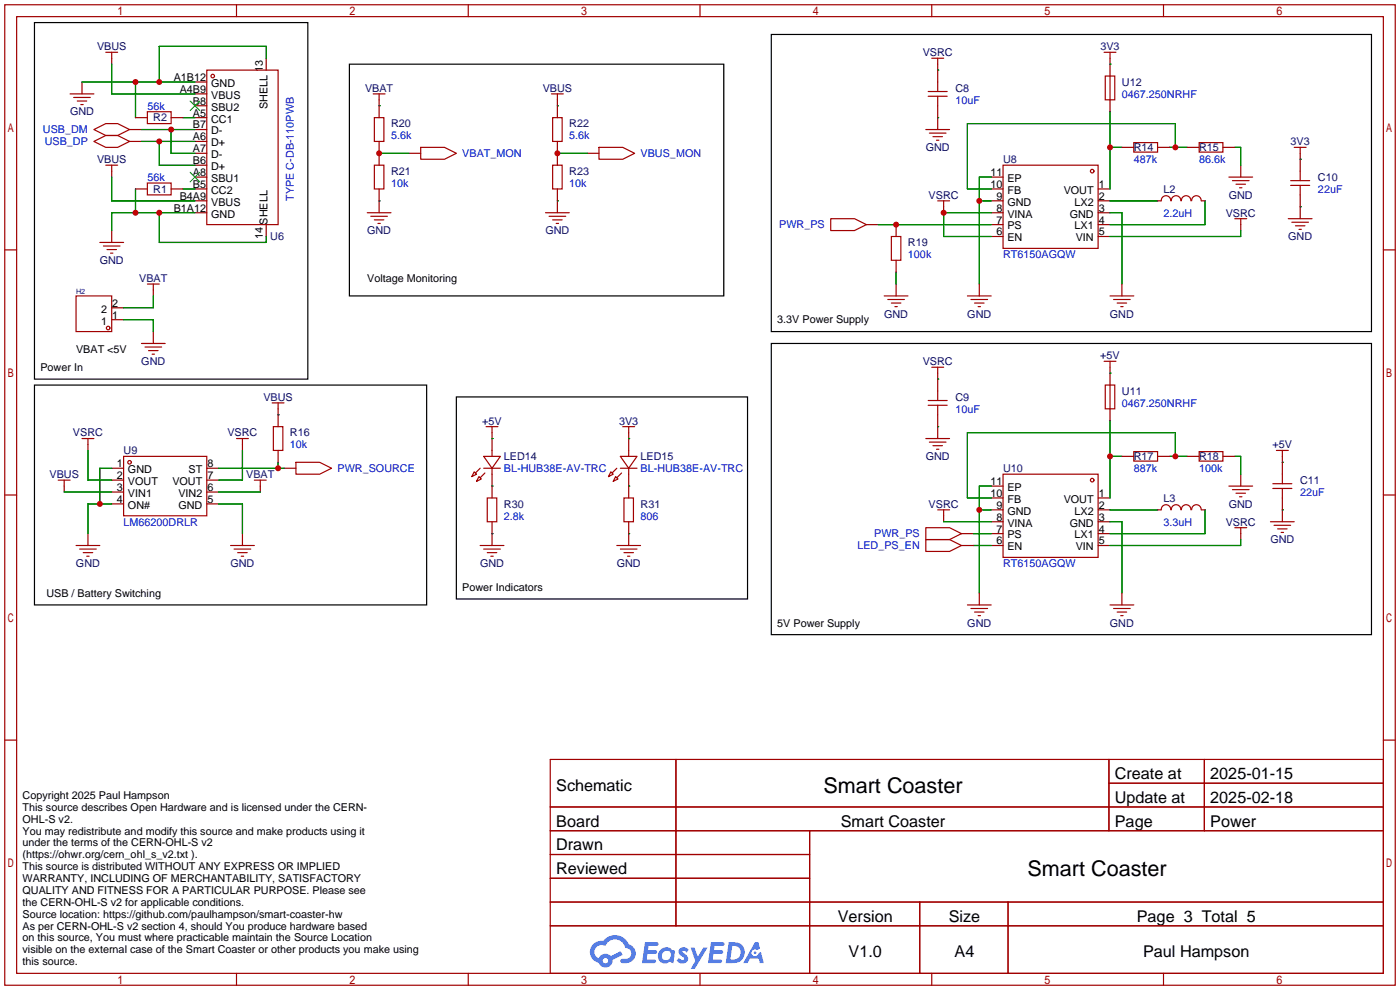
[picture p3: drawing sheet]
<svg xmlns="http://www.w3.org/2000/svg" width="299mm" height="212mm" viewBox="0 0 299 212" stroke-linecap="round" stroke-linejoin="round" font-family="sans-serif">
<g fill="none" stroke="#a10000" stroke-width=".25">
<path d="M1 1h297.2v209.6h-297.2zM3.6 3.6h292.1v204.4h-292.1zM50.5 1v2.6M100.1 1v2.6M149.6 1v2.6M199.1 1v2.6M248.7 1v2.6M1 53.4h2.6M295.7 53.4h2.5M1 105.8h2.6M295.7 105.8h2.5M1 158.2h2.6"/>
<path d="M295.7 158.2h2.5M117.6 162.3h178.1v45.7h-178.1zM117.6 172.5h178.1M117.6 177.5h178.1M144.5 162.3v35.6M173 177.5v30.5M237 162.3v15.2M237 167.4h58.7M257.4 162.3v15.2M117.6 182.6h55.4M117.6 192.8h178.1M117.6 187.7h55.4"/>
<path d="M117.6 197.9h178.1M196.6 192.8v15.2M215.4 192.8v15.2M50.5 208v2.6M100.1 208v2.6M149.6 208v2.6M199.1 208v2.6M248.7 208v2.6"/>
</g>
<g fill="#5487ff">
<path d="M145.3 202.7a1.3 1.3 0 0 1 1.9 .3l-.4 .6a.54 .54 0 0 0-.9-.2l.1 .2a1.34 1.34 0 0 1 .9 1.8 1.47 1.47 0 0 1-2.3-.1l.5-.6 .8 .5a.31 .31 0 0 0 .4-.3 .31 .31 0 0 0-.3-.4 1.12 1.12 0 0 1-.7-1.8z"/>
<path d="M147.6 202.5h.9l.6 2 1.2-2h.9l-2.7 4.6h-.9l1-1.7z"/>
<path d="M137.8 201.4h1.7a1.31 1.31 0 0 1 1.2 .2 .4 .4 0 0 1-.3 .5l-1.8 .1-.1 .9h1.6a.4 .4 0 0 1 .4 .4 .4 .4 0 0 1-.5 .4h-1.6l-.2 1.2h1.4a.46 .46 0 0 1 .5 0 .46 .46 0 0 1 .1 .5l-.4 .2h-2.6z"/>
<path d="M151.9 201.4h1.7a1.32 1.32 0 0 1 1.2 .2 .39 .39 0 0 1-.3 .5l-1.8 .1-.1 .9h1.6a.4 .4 0 0 1 .4 .4 .4 .4 0 0 1-.4 .4h-1.7l-.2 1.2h1.4a.46 .46 0 0 1 .5 0 .46 .46 0 0 1 .1 .5l-.4 .2h-2.6z"/>
<path d="M161.3 201.4h.8l.3 1.3-.6 .4a.75 .75 0 0 0-1.1 .3 .75 .75 0 0 0 .5 1 .75 .75 0 0 0 .9-.7l.5-.2 .6 2.3h-.8l-.3-.9h-1.8l-.5 .9h-1z"/>
<path d="M155.7 201.4l-.6 4.4h1.5a2.27 2.27 0 0 0 2.6-2.2 2.27 2.27 0 0 0-2.7-2.2zM156.5 202.1a1.5 1.5 0 0 1 1.8 1.6 1.5 1.5 0 0 1-1.9 1.4h-.3z"/>
<path d="M141.2 203a1.6 1.6 0 0 0-.3 2.3 1.6 1.6 0 0 0 2.3 .2l.7 .3 .3-2.4-.1-.3-.5-.1a1.58 1.58 0 0 0-2.4 0zM141.8 203.5a.98 .98 0 0 1 1.6 .4 .98 .98 0 0 1-1.1 1.3 .94 .94 0 0 1-.9-.7 .94 .94 0 0 1 .4-1z"/>
<path d="M126.8 201.8a2.37 2.37 0 0 0 1.1 4 1.54 1.54 0 0 0 1.8 1 1.54 1.54 0 0 0 1.2-1.6l2.2-1.1-.5-.8-2 1a1.57 1.57 0 0 0-2.7 .5 1.5 1.5 0 0 1-.7-2.1 1.5 1.5 0 0 1 2.2-.5 2.23 2.23 0 0 1 2.3-1.4 2.23 2.23 0 0 1 2 1.8 1.16 1.16 0 0 1 1.2 1.1 1.16 1.16 0 0 1-1.1 1.2h-.7a.47 .47 0 0 0-.5 .4 .47 .47 0 0 0 .4 .5 2.17 2.17 0 0 0 2.5-.9 2.17 2.17 0 0 0-.3-2.7l-.8-.4a3.2 3.2 0 0 0-5.5-.7l-1.1 .1zM128.8 205.3a.6 .6 0 0 1 1.2 0 .6 .6 0 0 1-1.2 0z"/>
<circle cx="161.4" cy="203.6" r=".28"/>
</g>
<g fill="none" stroke="#870000" stroke-width=".25">
<path d="M17.5 17.5v2.6M23.9 12.4v1.3M41.7 17.5h2.5M56.9 12.4v2.6M200.4 13.7v3.8M237.2 12.4v3.9M23.9 36.6v1.2M27.7 30.2h2.5M27.7 27.7h2.5M29 25.1h2.5M36.6 25.1h2.5M41.7 37.8h2.5"/>
<path d="M41.7 35.3h2.5M41.7 32.8h2.5M41.7 30.2h2.5M41.7 27.7h2.5M41.7 25.1h2.5M41.7 22.6h2.5M41.7 20.1h2.5M81 21.3v3.8M81 30.2v5.1M87.4 32.8h2.5M119.1 21.3v3.8M119.1 30.2v5.1"/>
<path d="M125.5 32.8h2.5M200.4 22.6v5.1M211.8 37.8h2.6M237.2 21.3v2.6M239.8 31.5h2.5M247.4 31.5h2.5M253.7 31.5h2.6M261.4 31.5h2.5M265.2 35.3v2.5M277.9 32.8v3.8M23.9 49.3v2.5M29 40.4h2.5"/>
<path d="M36.6 40.4h2.5M41.7 45.5h2.5M41.7 42.9h2.5M41.7 40.4h2.5M56.9 48v2.5M81 40.4v5.1M119.1 40.4v5.1M185.2 48h2.5M191.5 48v2.5M191.5 55.6v2.6M201.7 44.2v1.3M211.8 45.5h2.6"/>
<path d="M211.8 42.9h2.6M211.8 40.4h2.6M211.8 48h2.6M211.8 50.5h2.6M234.7 45.5h2.5M234.7 42.9h2.5M234.7 40.4h2.5M234.7 48h2.5M234.7 50.5h2.5M247.4 42.9h.8M256.8 42.9h.8M265.2 48v1.3"/>
<path d="M277.9 41.7v5M23.9 68.3h2.5M23.9 65.8h2.5M32.8 62v1.2M32.8 70.9v2.5M191.5 60.7v2.5M200.4 79.8v3.8M209.3 60.7v2.5M237.2 78.5v3.8M239.8 60.7v2.5M18.8 95v1.3M51.8 95v1.3"/>
<path d="M59.4 87.4v3.8M59.4 96.3v2.5M105.2 92.5v3.8M134.4 92.5v3.8M200.4 88.6v5.1M237.2 87.4v2.5M239.8 97.5h2.5M247.4 97.5h2.5M253.7 97.5h2.6M261.4 97.5h2.5M274.1 97.5v3.8M13.7 103.9v1.3"/>
<path d="M18.8 114v2.6M23.9 100.1h2.5M23.9 102.6h2.5M23.9 105.2h2.5M23.9 107.7h2.5M44.2 100.1h2.5M44.2 102.6h2.5M44.2 105.2h2.5M44.2 107.7h2.5M51.8 114v2.6M55.6 103.9v1.3M60.7 100.1h2.5"/>
<path d="M105.2 101.3v5.1M105.2 111.5v5.1M134.4 101.3v5.1M134.4 111.5v5.1M201.7 110.2v1.3M205.5 114h2.5M205.5 116.6h2.5M211.8 106.4h2.6M211.8 109h2.6M211.8 111.5h2.6M211.8 114h2.6M211.8 116.6h2.6"/>
<path d="M211.8 103.9h2.6M234.7 106.4h2.5M234.7 109h2.5M234.7 111.5h2.5M234.7 114h2.5M234.7 116.6h2.5M247.4 109h.8M256.8 109h.8M265.2 101.3v2.6M265.2 114v1.3M274.1 106.4v5.1M209.3 126.7v2.6"/>
<path d="M239.8 126.7v2.6"/>
</g>
<path d="M40.6 36.8l2.1 2.1M40.6 21.6l2.1 2M42.7 36.8l-2.1 2.1M42.7 21.6l-2.1 2" fill="none" stroke="#3c3" stroke-width=".25"/>
<g fill="none" stroke="#a10000" stroke-width=".25">
<path d="M22.6 11.2h2.5M23.9 11.2v1.2M44.2 15h15.2v33h-15.2zM198.4 19.6h4M199.1 12.4h2.6M200.4 12.4v1.3M200.4 17.5v2.1M236 11.2h2.5M236.2 16.3h2.1v5h-2.1zM237.2 11.2v1.2M237.2 16.3v5M15 20.1h5.1"/>
<path d="M15.7 20.8h3.6M16.5 21.6h2M17.3 22.4h.5M20.1 27.7l2.5-1.3h2.5l2.6 1.3-2.6 1.3h-2.5zM20.1 30.2l2.5-1.2h2.5l2.6 1.2-2.6 1.3h-2.5zM22.6 35.3h2.5M23.9 35.3v1.3M31.5 39.1h5.1v2.6h-5.1zM31.5 23.9h5.1v2.5h-5.1zM79.8 20.1h2.5M80 35.3h2v5.1h-2zM80 25.1h2v5.1h-2z"/>
<path d="M81 20.1v1.2M89.9 31.5h5.1l2.5 1.3-2.5 1.2h-5.1zM117.9 20.1h2.5M118.1 35.3h2v5.1h-2zM118.1 25.1h2v5.1h-2zM119.1 20.1v1.2M128 31.5h5.1l2.5 1.3-2.5 1.2h-5.1zM197.9 27.7h5M198.4 20.6h4M198.6 28.4h3.6M199.4 29.2h2M200.2 30h.5"/>
<path d="M200.4 20.6v2M214.4 35.3h20.3v17.8h-20.3zM242.3 30.5h5.1v2h-5.1zM256.3 30.5h5.1v2h-5.1zM262.6 37.8h5.1M263.4 38.6h3.6M264.2 39.4h2M275.8 38.6h4.1M275.8 39.6h4.1M276.6 31.5h2.5M277.9 31.5v1.3M277.9 36.6v2"/>
<path d="M277.9 39.6v2.1M21.3 51.8h5.1M22.1 52.6h3.6M22.9 53.3h2M23.6 54.1h.5M78.5 45.5h5.1M79.2 46.2h3.6M80 47h2M80.8 47.8h.5M116.6 45.5h5.1M117.3 46.2h3.6M118.1 47h2"/>
<path d="M118.9 47.8h.5M177.5 46.7h5.1l2.6 1.3-2.6 1.3h-5.1zM190.5 50.5h2v5.1h-2zM200.4 42.9h2.5M201.7 42.9v1.3M248.2 42.9a1.01 1.01 0 0 1 1-1.1 1.01 1.01 0 0 1 1 1.1M250.3 42.9a1.01 1.01 0 0 1 1.1-1.1 1.01 1.01 0 0 1 1 1.1M252.5 42.9a1.01 1.01 0 0 1 1-1.1 1.01 1.01 0 0 1 1 1.1M254.7 42.9a1.01 1.01 0 0 1 1-1.1 1.01 1.01 0 0 1 1 1.1M263.9 46.7h2.5M264.9 40.1h.5M265.2 46.7v1.3"/>
<path d="M275.3 46.7h5.1M276.1 47.5h3.6M276.9 48.3h2M277.6 49h.5M16.3 63.2h7.6v7.7h-7.6zM30.2 73.4h5.1M31 74.2h3.5M31.5 60.7h2.5M31.7 74.9h2.1M32.5 75.7h.5M32.8 60.7v1.3M189 63.2h5.1"/>
<path d="M189.7 64h3.6M190.5 64.8h2M191.3 65.5h.5M199.1 78.5h2.6M200.4 78.5v1.3M206.8 63.2h5M207.5 64h3.6M208.3 64.8h2M209 65.5h.5M236 77.2h2.5M237.2 63.2h5.1M237.2 77.2v1.3"/>
<path d="M238 64h3.6M238.8 64.8h2M239.5 65.5h.5M17.5 93.7h2.6M18.8 93.7v1.3M26.4 97.5h17.8v12.7h-17.8zM50.5 93.7h2.6M51.8 93.7v1.3M58.2 86.1h2.5M58.4 91.2h2.1v5.1h-2.1zM59.4 86.1v1.3M63.2 98.8h5.1l2.6 1.3-2.6 1.2h-5.1z"/>
<path d="M103.4 97.5h3.5l-1.7 2.6zM103.9 91.2h2.5M105.2 91.2v1.3M105.2 96.3v1.2M132.6 97.5h3.5l-1.7 2.6zM133.1 91.2h2.5M134.4 91.2v1.3M134.4 96.3v1.2M197.9 93.7h5M198.4 85.6h4M198.4 86.6h4M198.6 94.5h3.6"/>
<path d="M199.4 95.2h2M200.2 96h.5M200.4 83.6v2M200.4 86.6v2M236.2 82.3h2.1v5.1h-2.1zM237.2 82.3v5.1M242.3 96.5h5.1v2.1h-5.1zM256.3 96.5h5.1v2.1h-5.1zM272.8 96.3h2.5M274.1 96.3v1.2M12.4 102.6h2.6M13.7 102.6v1.3"/>
<path d="M16.3 116.6h5M17 117.3h3.6M17.8 118.1h2M18.5 118.9h.5M49.3 116.6h5.1M50 117.3h3.6M50.8 118.1h2M51.6 118.9h.5M54.4 102.6h2.5M55.6 102.6v1.3M101.3 100.8l.6 .5-1.1 .6zM102.4 101.9l.5 .5-1 .5z"/>
<path d="M102.6 116.6h5.1M102.6 100.1l-1 1M103.4 117.3h3.5M103.4 100.1h3.5M103.6 101.1l-1 1M104.1 106.4h2.1v5.1h-2.1zM104.1 118.1h2.1M104.9 118.9h.5M105.2 100.1v1.2M130.6 100.8l.5 .5-1.1 .6zM131.6 101.9l.5 .5-1 .5zM131.8 116.6h5.1"/>
<path d="M131.8 100.1l-1 1M132.6 117.3h3.5M132.6 100.1h3.5M132.8 101.1l-1 1M133.3 106.4h2.1v5.1h-2.1zM133.3 118.1h2.1M134.1 118.9h.5M134.4 100.1v1.2M197.9 115.3h5l2.6 1.3-2.6 1.3h-5zM197.9 112.8h5l2.6 1.2-2.6 1.3h-5zM200.4 109h2.5M201.7 109v1.2"/>
<path d="M214.4 101.3h20.3v17.8h-20.3zM248.2 109a1.01 1.01 0 0 1 1-1.1 1.01 1.01 0 0 1 1 1.1M250.3 109a1.01 1.01 0 0 1 1.1-1.1 1.01 1.01 0 0 1 1 1.1M252.5 109a1.01 1.01 0 0 1 1-1.1 1.01 1.01 0 0 1 1 1.1M254.7 109a1.01 1.01 0 0 1 1-1.1 1.01 1.01 0 0 1 1 1.1M262.6 103.9h5.1M263.4 104.6h3.6M263.9 112.8h2.5M264.2 105.4h2M264.9 106.2h.5M265.2 112.8v1.2M271.5 111.5h5.1"/>
<path d="M272 103.4h4.1M272 104.4h4.1M272.3 112.3h3.5M273 113h2.1M273.8 113.8h.5M274.1 101.3v2.1M274.1 104.4v2M206.8 129.3h5M207.5 130h3.6M208.3 130.8h2M209 131.6h.5M237.2 129.3h5.1"/>
<path d="M238 130h3.6M238.8 130.8h2M239.5 131.6h.5"/>
<circle cx="45.5" cy="16.3" r=".38"/>
<circle cx="233.4" cy="36.6" r=".38"/>
<circle cx="23.1" cy="70.1" r=".38"/>
<circle cx="27.7" cy="98.8" r=".38"/>
<circle cx="233.4" cy="102.6" r=".38"/>
</g>
<g fill="none" stroke="#008700" stroke-width=".25">
<path d="M17.5 17.5h24.2M23.9 13.7v6.4h17.8M29 17.5v7.6M56.9 12.4v-2.5h-22.9v7.6M200.4 15h.1M237.2 13.7h.1M23.9 37.8v5.1h17.8M30.2 27.7h11.5M30.2 30.2h11.5M34 30.2v5.1h7.7M36.6 27.7v5.1h5.1M39.1 25.1h2.6"/>
<path d="M81 22.6h.1M81 32.8h6.4M119.1 22.6h.1M119.1 32.8h6.4M200.4 25.1h.1M211.8 37.8h-2.5v22.9M237.2 31.5h2.6M237.2 23.9v16.5M249.9 31.5h3.8M251.2 31.5v-5.1h-44.4v14h5M263.9 31.5h1.3v3.8M277.9 34h.1"/>
<path d="M29 40.4v5.1M34 45.5v6.3h22.9v-1.3M39.1 40.4h2.6M41.7 45.5h-17.8v3.8M81 42.9h.1M119.1 42.9h.1M187.7 48h24.1M191.5 58.2v2.5M209.3 42.9h2.5M211.8 45.5h-10.1v5h10.1M237.2 42.9h10.2M237.2 45.5h2.6v15.2"/>
<path d="M257.6 42.9v5.1h-20.4M265.2 49.3v1.2h-28M277.9 44.2h.1M26.4 68.3h6.4v2.6M32.8 63.2v2.6h-6.4M237.2 79.8h.1M18.8 96.3v6.3h5.1M51.8 96.3v6.3h-5.1M59.4 88.6h.1M59.4 98.8v1.3M105.2 93.7h.1M134.4 93.7h.1"/>
<path d="M200.4 91.2h.1M200.4 81h.1M237.2 89.9v16.5M237.2 97.5h2.6M249.9 97.5h3.8M251.2 97.5v-5h-44.4v13.9h5M263.9 97.5h1.3v3.8M274.1 98.8h.1M13.7 105.2h10.2M23.9 100.1h-2.6v7.6M23.9 107.7h-5.1v6.3M46.7 100.1h14"/>
<path d="M46.7 105.2h8.9M46.7 107.7h5.1v6.3M105.2 103.9h.1M105.2 114h.1M134.4 103.9h.1M134.4 114h.1M201.7 111.5h10.1M208 116.6h3.8M208 114h3.8M209.3 109h2.5M211.8 103.9h-2.5v22.8M237.2 111.5h2.6v15.2"/>
<path d="M237.2 109h10.2M257.6 109v5h-20.4M265.2 115.3v1.3h-28M274.1 109h.1"/>
</g>
<path d="M7.4 4.8h58.4v76.2h-58.4zM74.7 13.7h80v49.5h-80zM164.8 7.4h128.3v63.5h-128.3zM164.8 73.4h128.3v62.2h-128.3zM7.4 82.3h83.8v47h-83.8zM97.5 84.8h62.3v43.2h-62.3z" fill="none" stroke="#000" stroke-width=".25"/>
<g fill="#c00">
<circle cx="36.6" cy="27.7" r=".63"/>
<circle cx="34" cy="30.2" r=".63"/>
<circle cx="34" cy="17.5" r=".63"/>
<circle cx="29" cy="17.5" r=".63"/>
<circle cx="29" cy="45.5" r=".63"/>
<circle cx="34" cy="45.5" r=".63"/>
<circle cx="59.4" cy="100.1" r=".63"/>
<circle cx="21.3" cy="107.7" r=".63"/>
<circle cx="251.2" cy="31.5" r=".63"/>
<circle cx="209.3" cy="42.9" r=".63"/>
<circle cx="201.7" cy="45.5" r=".63"/>
<circle cx="237.2" cy="31.5" r=".63"/>
<circle cx="251.2" cy="97.5" r=".63"/>
<circle cx="209.3" cy="109" r=".63"/>
<circle cx="237.2" cy="97.5" r=".63"/>
<circle cx="191.5" cy="48" r=".63"/>
<circle cx="81" cy="32.8" r=".63"/>
<circle cx="119.1" cy="32.8" r=".63"/>
</g>
<g font-size="4.6">
<text x="176" y="169.4">Smart Coaster</text>
<text x="219.6" y="187.2">Smart Coaster</text>
</g>
<g font-size="3.5">
<text x="238.3" y="166.5">Create at</text>
<text x="258.7" y="166.5">2025-01-15</text>
<text x="118.9" y="169.1">Schematic</text>
<text x="238.3" y="171.6">Update at</text>
<text x="258.7" y="171.6">2025-02-18</text>
<text x="118.9" y="176.7">Board</text>
<text x="179.7" y="176.7">Smart Coaster</text>
<text x="238.3" y="176.7">Page</text>
<text x="258.7" y="176.7">Power</text>
<text x="118.9" y="181.8">Drawn</text>
<text x="118.9" y="186.8">Reviewed</text>
<text x="179.1" y="197">Version</text>
<text x="202.8" y="197">Size</text>
<text x="243" y="197">Page 3 Total 5</text>
<text x="181.4" y="204.6">V1.0</text>
<text x="204" y="204.6">A4</text>
<text x="244.3" y="204.6">Paul Hampson</text>
</g>
<g font-size="2.3" fill="#000080">
<text x="20.7" y="10.7">VBUS</text>
<text x="197.2" y="12">VSRC</text>
<text x="235.2" y="10.7">3V3</text>
<text x="78" y="19.6">VBAT</text>
<text x="116" y="19.6">VBUS</text>
<text x="204.2" y="19.6">C8</text>
<text x="239.8" y="18.3">U12</text>
<text x="15" y="24.7">GND</text>
<text x="32.8" y="26">R2</text>
<text x="83.6" y="27.2">R20</text>
<text x="121.7" y="27.2">R22</text>
<text x="20.7" y="34.8">VBUS</text>
<text x="197.8" y="32.3">GND</text>
<text x="214.4" y="34.8">U8</text>
<text x="242.3" y="32.3">R14</text>
<text x="256.3" y="32.3">R15</text>
<text x="275.8" y="31">3V3</text>
<text x="32.8" y="41.2">R1</text>
<text x="83.6" y="37.4">R21</text>
<text x="121.7" y="37.4">R23</text>
<text x="248.7" y="41.2">L2</text>
<text x="281.7" y="38.7">C10</text>
<text x="198.5" y="42.5">VSRC</text>
<text x="262" y="46.3">VSRC</text>
<text x="262.6" y="42.5">GND</text>
<text x="57.8" y="51.4">U6</text>
<text x="78.5" y="50.1">GND</text>
<text x="116.6" y="50.1">GND</text>
<text x="194.1" y="52.6">R19</text>
<text x="275.3" y="51.4">GND</text>
<text x="21.3" y="56.4">GND</text>
<text x="29.7" y="60.2">VBAT</text>
<text x="189" y="67.9">GND</text>
<text x="206.7" y="67.9">GND</text>
<text x="237.2" y="67.9">GND</text>
<text x="235.2" y="76.8">+5V</text>
<text x="30.2" y="78">GND</text>
<text x="197.2" y="78">VSRC</text>
<text x="56.3" y="85.6">VBUS</text>
<text x="204.2" y="85.6">C9</text>
<text x="239.8" y="84.4">U11</text>
<text x="15.6" y="93.3">VSRC</text>
<text x="48.6" y="93.3">VSRC</text>
<text x="62" y="93.3">R16</text>
<text x="103.1" y="90.7">+5V</text>
<text x="132.3" y="90.7">3V3</text>
<text x="272" y="95.8">+5V</text>
<text x="26.4" y="97.1">U9</text>
<text x="107.7" y="98.3">LED14</text>
<text x="136.9" y="98.3">LED15</text>
<text x="197.8" y="98.3">GND</text>
<text x="214.4" y="100.9">U10</text>
<text x="242.3" y="98.3">R17</text>
<text x="256.3" y="98.3">R18</text>
<text x="10.6" y="102.2">VBUS</text>
<text x="52.6" y="102.2">VBAT</text>
<text x="248.7" y="107.2">L3</text>
<text x="277.9" y="103.4">C11</text>
<text x="107.7" y="108.5">R30</text>
<text x="136.9" y="108.5">R31</text>
<text x="198.5" y="108.5">VSRC</text>
<text x="262" y="112.3">VSRC</text>
<text x="262.6" y="108.5">GND</text>
<text x="271.5" y="116.1">GND</text>
<text x="16.2" y="121.2">GND</text>
<text x="49.3" y="121.2">GND</text>
<text x="102.6" y="121.2">GND</text>
<text x="131.8" y="121.2">GND</text>
<text x="206.7" y="133.9">GND</text>
<text x="237.2" y="133.9">GND</text>
</g>
<g font-size="2.3">
<text x="37.1" y="17.3">A1B12</text>
<text x="56.2" y="15.5" transform="rotate(-90 56.2 15.5)">13</text>
<text x="38.4" y="19.8">A4B9</text>
<text x="41.2" y="22.4">B8</text>
<text x="45.1" y="23.6">SBU2</text>
<text x="45.1" y="21.1">VBUS</text>
<text x="45.1" y="18.6">GND</text>
<text x="57.2" y="23.3" transform="rotate(-90 57.2 23.3)">SHELL</text>
<text x="41.2" y="30">A6</text>
<text x="41.2" y="27.5">B7</text>
<text x="41.2" y="24.9">A5</text>
<text x="45.1" y="28.7">D-</text>
<text x="45.1" y="26.2">CC1</text>
<text x="41.2" y="35.1">B6</text>
<text x="41.2" y="32.5">A7</text>
<text x="45.1" y="33.8">D-</text>
<text x="45.1" y="31.3">D+</text>
<text x="41.2" y="40.2">B5</text>
<text x="41.2" y="37.6">A8</text>
<text x="45.1" y="41.4">CC2</text>
<text x="45.1" y="38.9">SBU1</text>
<text x="45.1" y="36.3">D+</text>
<text x="211.7" y="40.2">10</text>
<text x="211.7" y="37.6">11</text>
<text x="215.3" y="41.4">FB</text>
<text x="215.3" y="38.9">EP</text>
<text x="227.3" y="41.4">VOUT</text>
<text x="234.8" y="40.2">1</text>
<text x="37.1" y="45.2">B1A12</text>
<text x="38.4" y="42.7">B4A9</text>
<text x="45.1" y="46.5">GND</text>
<text x="45.1" y="44">VBUS</text>
<text x="57.2" y="48" transform="rotate(-90 57.2 48)">SHELL</text>
<text x="213" y="47.8">7</text>
<text x="213" y="45.2">8</text>
<text x="213" y="42.7">9</text>
<text x="215.3" y="46.5">VINA</text>
<text x="215.3" y="44">GND</text>
<text x="228.6" y="46.5">GND</text>
<text x="229.6" y="44">LX2</text>
<text x="234.8" y="42.7">2</text>
<text x="234.8" y="45.2">3</text>
<text x="234.8" y="47.8">4</text>
<text x="56.2" y="51.1" transform="rotate(-90 56.2 51.1)">14</text>
<text x="213" y="50.3">6</text>
<text x="215.3" y="51.6">EN</text>
<text x="215.3" y="49">PS</text>
<text x="229.6" y="49">LX1</text>
<text x="229.9" y="51.6">VIN</text>
<text x="234.8" y="50.3">5</text>
<text x="24" y="65.6">2</text>
<text x="78.5" y="60.2">Voltage Monitoring</text>
<text x="21.7" y="69.4">1</text>
<text x="21.7" y="66.8">2</text>
<text x="24" y="68.1">1</text>
<text x="166.1" y="69.1">3.3V Power Supply</text>
<text x="16.3" y="75.5">VBAT &lt;5V</text>
<text x="8.6" y="79.3">Power In</text>
<text x="25" y="99.8">1</text>
<text x="27.4" y="101.1">GND</text>
<text x="40.3" y="101.1">ST</text>
<text x="44.3" y="99.8">8</text>
<text x="25" y="102.4">2</text>
<text x="25" y="104.9">3</text>
<text x="25" y="107.5">4</text>
<text x="27.4" y="103.7">VOUT</text>
<text x="27.4" y="106.2">VIN1</text>
<text x="36.8" y="103.7">VOUT</text>
<text x="38.1" y="106.2">VIN2</text>
<text x="44.3" y="107.5">5</text>
<text x="44.3" y="104.9">6</text>
<text x="44.3" y="102.4">7</text>
<text x="211.7" y="106.2">10</text>
<text x="211.7" y="103.7">11</text>
<text x="215.3" y="107.5">FB</text>
<text x="215.3" y="104.9">EP</text>
<text x="227.3" y="107.5">VOUT</text>
<text x="234.8" y="106.2">1</text>
<text x="27.4" y="108.7">ON#</text>
<text x="38.1" y="108.7">GND</text>
<text x="213" y="113.8">7</text>
<text x="213" y="111.3">8</text>
<text x="213" y="108.7">9</text>
<text x="215.3" y="112.5">VINA</text>
<text x="215.3" y="110">GND</text>
<text x="228.6" y="112.5">GND</text>
<text x="229.6" y="110">LX2</text>
<text x="234.8" y="108.7">2</text>
<text x="234.8" y="111.3">3</text>
<text x="234.8" y="113.8">4</text>
<text x="213" y="116.4">6</text>
<text x="215.3" y="117.6">EN</text>
<text x="215.3" y="115.1">PS</text>
<text x="229.6" y="115.1">LX1</text>
<text x="229.9" y="117.6">VIN</text>
<text x="234.8" y="116.4">5</text>
<text x="9.9" y="127.6">USB / Battery Switching</text>
<text x="98.8" y="126.3">Power Indicators</text>
<text x="166.1" y="133.9">5V Power Supply</text>
<text x="4.8" y="170.7">Copyright 2025 Paul Hampson</text>
<text x="4.8" y="173.3">This source describes Open Hardware and is licensed under the CERN-</text>
<text x="4.8" y="175.8">OHL-S v2.</text>
<text x="4.8" y="178.4">You may redistribute and modify this source and make products using it</text>
<text x="4.8" y="180.9">under the terms of the CERN-OHL-S v2</text>
<text x="4.8" y="183.4">(https://ohwr.org/cern_ohl_s_v2.txt ).</text>
<text x="4.8" y="186">This source is distributed WITHOUT ANY EXPRESS OR IMPLIED</text>
<text x="4.8" y="188.5">WARRANTY, INCLUDING OF MERCHANTABILITY, SATISFACTORY</text>
<text x="4.8" y="191.1">QUALITY AND FITNESS FOR A PARTICULAR PURPOSE. Please see</text>
<text x="4.8" y="193.6">the CERN-OHL-S v2 for applicable conditions.</text>
<text x="4.8" y="196.1">Source location: https://github.com/paulhampson/smart-coaster-hw</text>
<text x="4.8" y="198.7">As per CERN-OHL-S v2 section 4, should You produce hardware based</text>
<text x="4.8" y="201.2">on this source, You must where practicable maintain the Source Location</text>
<text x="4.8" y="203.8">visible on the external case of the Smart Coaster or other products you make using</text>
<text x="4.8" y="206.3">this source.</text>
</g>
<g font-size="2.3" fill="#00f">
<text x="31.5" y="23.4">56k</text>
<text x="204.2" y="22.1">10uF</text>
<text x="239.8" y="20.9">0467.250NRHF</text>
<text x="9.2" y="28.5">USB_DM</text>
<text x="83.6" y="29.8">5.6k</text>
<text x="121.7" y="29.8">5.6k</text>
<text x="9.6" y="31">USB_DP</text>
<text x="98.8" y="33.6">VBAT_MON</text>
<text x="136.9" y="33.6">VBUS_MON</text>
<text x="242.3" y="34.8">487k</text>
<text x="256.3" y="34.8">86.6k</text>
<text x="31.5" y="38.7">56k</text>
<text x="83.6" y="39.9">10k</text>
<text x="121.7" y="39.9">10k</text>
<text x="281.7" y="41.2">22uF</text>
<text x="62.8" y="42.9" transform="rotate(-90 62.8 42.9)">TYPE C-DB-110PWB</text>
<text x="248.7" y="46.3">2.2uH</text>
<text x="166.5" y="48.8">PWR_PS</text>
<text x="194.1" y="55.2">100k</text>
<text x="214.4" y="55.2">RT6150AGQW</text>
<text x="204.2" y="88.2">10uF</text>
<text x="239.8" y="86.9">0467.250NRHF</text>
<text x="62" y="95.8">10k</text>
<text x="72.1" y="100.9">PWR_SOURCE</text>
<text x="107.7" y="100.9">BL-HUB38E-AV-TRC</text>
<text x="136.9" y="100.9">BL-HUB38E-AV-TRC</text>
<text x="242.3" y="100.9">887k</text>
<text x="256.3" y="100.9">100k</text>
<text x="277.9" y="106">22uF</text>
<text x="26.4" y="112.3">LM66200DRLR</text>
<text x="107.7" y="111">2.8k</text>
<text x="136.9" y="111">806</text>
<text x="248.7" y="112.3">3.3uH</text>
<text x="183.3" y="117.4">LED_PS_EN</text>
<text x="186.8" y="114.9">PWR_PS</text>
<text x="214.4" y="121.2">RT6150AGQW</text>
</g>
<text font-size="1.6" fill="#000080" x="16.3" y="62.9">H2</text>
</svg>
